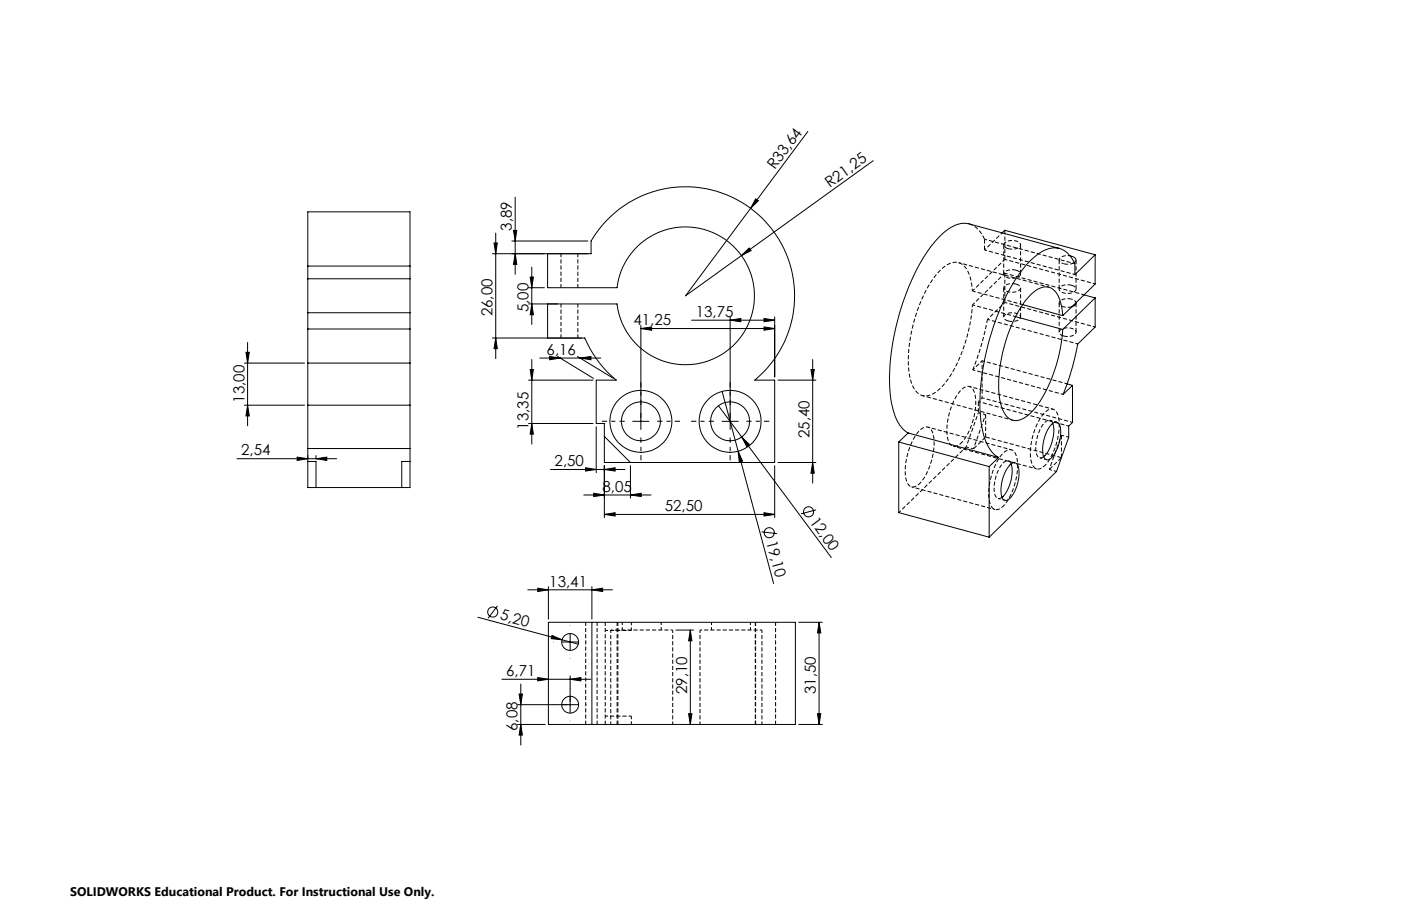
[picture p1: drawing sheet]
<svg xmlns="http://www.w3.org/2000/svg" width="432mm" height="279mm" viewBox="0 0 432 279" stroke-linecap="round" stroke-linejoin="round" font-family="sans-serif">
<g fill="none" stroke="#000" stroke-width=".31" stroke-dasharray="1.3 .6" stroke-linecap="butt">
<path d="M298.7 69a7.7 7.7 0 0 1 4.7 4.8M310.7 76.7a3.3 3.3 0 0 0 3.8-1.1 2.37 2.37 0 0 0-2.9-1.4 1.85 1.85 0 0 0-2.2 1.6l.6 .6 .7 .3M310.7 99a1.14 1.14 0 0 1-1.1-.6 1.14 1.14 0 0 1 .1-1.3 3.6 3.6 0 0 1 4.8 .6 2.31 2.31 0 0 1-2.9 1.4l-.9-.1M313.2 87.6a1.14 1.14 0 0 1 1.1 .6 1.14 1.14 0 0 1-.1 1.3 3.6 3.6 0 0 1-4.8-.6 2.31 2.31 0 0 1 2.9-1.4l.9 .1M313.2 83.3a1.14 1.14 0 0 1 1.1 .6 1.14 1.14 0 0 1-.1 1.3 3.6 3.6 0 0 1-4.8-.6 2.31 2.31 0 0 1 2.9-1.4l.9 .1M330.3 88a1.14 1.14 0 0 1 1.1 .5 1.14 1.14 0 0 1-.1 1.3 3.6 3.6 0 0 1-4.8-.5 2.31 2.31 0 0 1 2.9-1.5l.9 .2M330.3 94.6a3.4 3.4 0 0 1-3.8-1 2.31 2.31 0 0 1 2.9-1.5l.9 .2M327.8 103.6a1.14 1.14 0 0 1-1.1-.6 1.14 1.14 0 0 1 .1-1.2 3.6 3.6 0 0 1 4.8 .5 2.31 2.31 0 0 1-2.9 1.5l-.9-.2M303.8 134.8l23.3 6.3M303.8 134.8v-6.9M308.8 153.4a1.43 1.43 0 0 1-1.6 .1 1.43 1.43 0 0 1-.7-1.5 11.4 11.4 0 0 1 3.3-9.7 1.21 1.21 0 0 1 1.8 .8M321.7 140.8a1.43 1.43 0 0 1-1.7 .2 1.43 1.43 0 0 1-.7-1.5 11.4 11.4 0 0 1 3.4-9.7 1.21 1.21 0 0 1 1.8 .7"/>
<path d="M327.1 141.1v-6.9"/>
</g>
<g fill="none" stroke="#000" stroke-width=".31" stroke-dasharray="1.3 .6" stroke-dashoffset=".5" stroke-linecap="butt">
<path d="M303.4 73.8l27.9 7.5M323.3 88.6l-27.9-7.6M331.3 84.7l-27.9-7.6M337.6 87.6l-27.9-7.6M302.7 111.3l-2.9 2.8M332.2 106.1l-27.9-7.6M337.6 100.8l-27.9-7.5M284.3 122l27.9 7.6M325.7 130.2l-2.1-.6M327.7 121.6l-27.9-7.5M329.4 131.4l-27.9-7.6M330.6 130.3l-27.9-7.6"/>
<path d="M307.6 153.7l2.1 .6M312.9 142.7l-2.1-.6M320.4 141.2l2.2 .6"/>
</g>
<path d="M315.2 93.9l-15.5-4.2" fill="none" stroke="#000" stroke-width=".31" stroke-dasharray="1.3 .6" stroke-dashoffset=".2" stroke-linecap="butt"/>
<g fill="none" stroke="#000" stroke-width=".31" stroke-dasharray="1.3 .6" stroke-dashoffset=".4" stroke-linecap="butt">
<path d="M313 97.6l-13.3-3.6M334.1 90.9l-24.4-6.6M302.7 111.3l26.2 7.1M297.8 137.8l-20.8 20.3M300 138.4l-2.2-.6M303.8 127.9l-2.3-.6M327.1 134.2l2.3 .6M323.4 144.8l2.2 .6M188.2 194.3v29.1M191.8 191.9v2.4M194.6 194.4h-8.1M203.8 194.3v-2.4"/>
<path d="M215.7 194.3v29.1M219.3 191.9v2.4M231.3 194.3v-2.4M194.6 220.8h-8.1M207.3 223.4v-29.1M234.8 223.4v-29.1"/>
</g>
<g fill="none" stroke="#000" stroke-width=".31" stroke-dasharray="1.3 .6" stroke-dashoffset=".6" stroke-linecap="butt">
<path d="M329.8 78.9a2.91 2.91 0 0 0-3.3 1.3l.3 .6 1 .5M299.7 94a45.7 45.7 0 0 1-8.9 24.7 7.3 7.3 0 0 1-6.4 3.3 6.1 6.1 0 0 1-3.8-4.9 42.1 42.1 0 0 1 3.3-24.3 23.6 23.6 0 0 1 8.1-11.2 4.1 4.1 0 0 1 6.3 2.1l.8 2.3 .6 3.7M293.8 137.6l25.7 7M296.3 136.6a2.23 2.23 0 0 1-2.5 1 2.23 2.23 0 0 1-1.7-2.2 19.1 19.1 0 0 1 4.6-15.6 2.04 2.04 0 0 1 2.1-.6 2.04 2.04 0 0 1 1.5 1.7 19.1 19.1 0 0 1-4 15.7M302.7 122.7v-11.4M311.7 138.7l-25.7-7M324.5 126.2l-25.7-7M280.9 150.1l25.8 7M283.4 149.1a2.23 2.23 0 0 1-2.5 1 2.23 2.23 0 0 1-1.6-2.2 19.1 19.1 0 0 1 4.6-15.5 2.04 2.04 0 0 1 2.1-.7 2.04 2.04 0 0 1 1.4 1.7 19.1 19.1 0 0 1-4 15.7M309.2 156.1a2.23 2.23 0 0 1-2.5 1 2.23 2.23 0 0 1-1.7-2.2 19.1 19.1 0 0 1 4.6-15.5 2.04 2.04 0 0 1 2.1-.7 2.04 2.04 0 0 1 1.5 1.7 19.1 19.1 0 0 1-4 15.7M322 143.6a2.23 2.23 0 0 1-2.5 1 2.23 2.23 0 0 1-1.6-2.2 19.1 19.1 0 0 1 4.5-15.6 2.04 2.04 0 0 1 2.1-.6 2.04 2.04 0 0 1 1.5 1.7 19.1 19.1 0 0 1-4 15.7M207.3 194.3h-19.1"/>
<path d="M234.8 194.3h-19.1"/>
</g>
<g fill="none" stroke="#000" stroke-width=".31" stroke-dasharray="1.3 .6" stroke-dashoffset="-.1" stroke-linecap="butt">
<path d="M303.4 73.8v3.3M309.4 75.5v9M309.7 71v9M309.4 88.8v9M309.7 84.3v9M314.6 84.5v-9M314.6 97.8v-9M326.5 80.2v9M326.5 93.4v9M327.8 81.3a4.4 4.4 0 0 0 3.3-.3M331.7 89.2v-9M331.7 102.4v-9"/>
<path d="M301.5 127.3v-3.5M303.8 134.8l-3.8 3.6M327.1 141.1l-3.7 3.7"/>
</g>
<path d="M299.7 89.7l10-9.7M299.7 94l10-9.7M194.6 194.4v-2.5M194.6 220.8v2.6" fill="none" stroke="#000" stroke-width=".31" stroke-dasharray="1.3 .6" stroke-dashoffset=".3" stroke-linecap="butt"/>
<path d="M303.4 77.1l5.5-5.3M304.3 98.5l5.4-5.2M297.8 137.8l3.7-10.5M300 138.4l3.8-10.5M323.4 144.8l3.7-10.6" fill="none" stroke="#000" stroke-width=".31" stroke-dasharray="1.3 .6" stroke-dashoffset=".7" stroke-linecap="butt"/>
<path d="M330.3 92.3l1 .4 .3 .6" fill="none" stroke="#000" stroke-width=".31" stroke-dasharray="1.3 .6" stroke-dashoffset=".9" stroke-linecap="butt"/>
<g fill="none" stroke="#000" stroke-width=".31" stroke-dasharray="1.3 .6" stroke-dashoffset=".1" stroke-linecap="butt">
<path d="M172.9 78.2v10.5M172.9 93.7v10.5M178.1 88.7v-10.5M304.3 98.5a82.9 82.9 0 0 1-4.5 15.6M178.1 104.2v-10.5M180.5 191.9v31.5M186.5 191.9v31.5M190.2 191.9v31.5M190.4 191.9v31.5M232.9 191.9v31.5M184 223.4v-31.5M232.8 223.4v-31.5"/>
<path d="M239 223.4v-31.5"/>
</g>
<path d="M301.5 123.8l1.2-1.1" fill="none" stroke="#000" stroke-width=".31" stroke-dasharray="1.3 .6" stroke-dashoffset=".8" stroke-linecap="butt"/>
<g fill="none" stroke="#000" stroke-width=".31">
<path d="M249 40.5l-37.7 50.7 57.8-41.6M151.8 78.2h30.4v-3.9a33.6 33.6 0 0 1 50.8-8.7 33.6 33.6 0 0 1-.4 51.6h6.2v25.4h-52.5v-12h-2.5v-13.4h6.1a34.1 34.1 0 0 1-9.7-13h-28.4M152.3 74.9h1l-.5 3.3zM152.8 71.9v38.7M157.8 74.3h23.4M158.3 71h1l-.5 3.3zM158.8 78.2l.5 3.3h-1zM158.8 60.8v23.8M168.8 78.2v10.5h21.4a21.2 21.2 0 0 1 32.4-15.4 21.2 21.2 0 0 1 0 35.9 21.2 21.2 0 0 1-32.4-15.5h-27.3M228.5 78.8l2.4-2.3 .6 .8zM232.9 61.3l.9 .6-2.4 2.3zM308.9 71.8l.8-.8 27.8 7.6"/>
<path d="M326.5 76.6l-27.8-7.6a9.4 9.4 0 0 0-8.7 3.5 54.3 54.3 0 0 0-12.2 22.4 65 65 0 0 0-3 29.6 12.5 12.5 0 0 0 5.1 9M329.8 78.9a1.58 1.58 0 0 1 1.7 1.6l-.4 .5M337.5 78.6l-6.2 6.1a6.6 6.6 0 0 0-1.8-6.2 6.5 6.5 0 0 0-9.3-.3 39.6 39.6 0 0 0-11.8 16.6 74.8 74.8 0 0 0-6.1 34.8 16.6 16.6 0 0 0 4.3 10.7l1.2 .8M337.5 78.6v9l-9.9 9.7M94.9 82.1v-16.8h31.5v16.8M94.9 96.4v5.1M94.9 96.4h31.5M94.9 86h31.5M94.9 82.1v14.3M94.9 82.1h31.5M126.4 96.4v5.1M126.4 82.1v14.3"/>
<path d="M162.9 88.7h4.9M163.4 85.4h1l-.5 3.3zM163.9 93.7l.5 3.3h-1zM163.9 82.4v17.7M168.8 93.7v10.5M213.1 98.7h25.7M225 98.7l3.3-.5v1zM225 97.7v34.7M235.5 98.2l3.3 .5-3.3 .5zM238.8 97.7v18.5M313 97.6l14.6 4M315.2 93.9l12.4 3.4"/>
<path d="M327.6 97.3a10.6 10.6 0 0 0-3.4-8.3 4.6 4.6 0 0 0-5.5 1 33.4 33.4 0 0 0-9.1 16.4 37.5 37.5 0 0 0-1.1 18.3 5.7 5.7 0 0 0 4.3 5 7.7 7.7 0 0 0 5.9-3.4 46.3 46.3 0 0 0 8.9-24.7M331.6 93.3l-.1 .6-1.2 .7M334.1 90.9l3.4 1M337.5 91.9v9l-5.3 5.2a79.6 79.6 0 0 1-4.5 15.5l2.9-2.7M337.5 91.9l-9.9 9.7M75.3 112h18.6M75.8 108.7h1l-.5 3.3zM76.3 105.6v25.7M94.9 112v13M94.9 101.5v10.5M94.9 101.5h31.5M94.9 112h31.5"/>
<path d="M126.4 112v13M126.4 101.5v10.5M152.8 104.2l.5 3.3h-1zM162.9 117.2h19.9M163.4 113.9h1l-.5 3.3zM163.9 110.9v26M166.3 110.4h18.9M169.4 109.9l3.3 .5-3.3 .5zM171.8 109.9l11.1 6.8M178 109.9l11.1 6.8M178.8 110.4l3.3-.5v1zM197.5 101.3l3.3-.5v1z"/>
<path d="M197.5 100.3v32.1M197.5 101.3h41.3M235.5 100.8l3.3 .5-3.3 .5zM239.8 117.2h11.7M249.9 113.9h1.1l-.5 3.3zM250.5 110.9v38.1M328.9 118.4l1.7 .5M330.6 118.9v11.4l-1.2 1.1v3.5l-3.8 10.5-20.7 20.3M75.3 125h18.6M76.3 125l.5 3.3h-1zM94.9 125v25.4h31.5v-25.4M94.9 125h31.5"/>
<path d="M94.9 138.3h31.5M162.9 130.6h19.9M163.9 130.6l.5 3.3h-1zM183.8 131.6v14.2M186.3 134.6l8 8M195 129.9h5M221.4 125.1l34.8 46.8M222.5 129.9h5M222.6 120.7l15.8 59.3M227.5 139.2l1.3 3-.9 .3zM228.6 134.8l2.4 2.3-.8 .6zM277 136.3v21.8l27.9 7.6"/>
<path d="M277 136.3l27.9 7.6M279.9 133.5l27.9 7.6M279.9 133.5l-2.9 2.8M324.1 130.8a1.46 1.46 0 0 1 1.8-.5 1.46 1.46 0 0 1 .9 1.6 11.3 11.3 0 0 1-3.3 9.7 1.43 1.43 0 0 1-2-1.5 12.3 12.3 0 0 1 2.6-9.3zM324.4 130.6a11.7 11.7 0 0 1-2.7 10.3M73.1 141.5h30.7M91.6 141l3.3 .5-3.3 .5zM94.9 142.3h2.5v8.1M97.4 141.5l3.3-.5v1zM97.4 140.5v.8M126.4 142.3h-2.6v8.1M169.7 144.8h22.9"/>
<path d="M179.9 152.6h20.8M180.5 144.3l3.3 .5-3.3 .5zM183 152.1l3.3 .5-3.3 .5zM186.3 158.6l3.3-.5v1zM186.3 144.8l3.3-.5v1zM186.3 143.6v16M186.3 158.6h52.5M194.3 152.6l3.3-.5v1zM194.3 143.6v10M235.5 158.1l3.3 .5-3.3 .5zM238.8 143.6v16M239.8 142.6h11.7"/>
<path d="M250.5 142.6l.5 3.3h-1.1zM251.5 157.2l-4.6 1.3M304.9 143.9v21.8M307.8 141.1l-2.9 2.8M311.3 143.4a1.47 1.47 0 0 1 1.8-.6 1.47 1.47 0 0 1 .9 1.6 11.4 11.4 0 0 1-3.3 9.8 1.45 1.45 0 0 1-2.1-1.6 12.3 12.3 0 0 1 2.7-9.2zM311.6 143.1a11.8 11.8 0 0 1-2.8 10.3M234.7 164l4.8 .6M147.3 190.4l25.9 6.9M153.3 186.8l-2.9 3.9M162.7 181.9h26.1M165.7 181.4l3.3 .5-3.3 .5zM169 180.9v10"/>
<path d="M170.1 196l3.1 1.3-3.3-.3zM173.2 198h5M173.2 197.3l5 1.3M175.7 195.5v5M182.4 191.9h62.7v31.5h-62.7M182.4 181.9l3.3-.5v1zM182.4 180.9v10M182.4 191.9v31.5M182.4 191.9h-13.4v31.5h13.4M208.3 194.3h5.4M212.8 194.3l.5 3.3h-1.1zM212.8 194.3v29.1"/>
<path d="M246.2 191.9h7.3M252.4 191.9l.6 3.3h-1zM252.4 191.9v31.5M154.7 209.5h27.4M159.5 217.3h18.7M160 214h1l-.5 3.3zM160.5 211v18.8M165.7 209l3.3 .5-3.3 .5zM175.7 209.5l3.3-.5v1zM175.7 208.5v11.3M159.5 223.4h8.5M160.5 223.4l.5 3.3h-1z"/>
<path d="M212.2 220.1h1.1l-.5 3.3zM246.2 223.4h7.3M252 220.1h1l-.6 3.3z"/>
<circle cx="197.5" cy="129.9" r="6"/>
<circle cx="197.5" cy="129.9" r="9.5"/>
<circle cx="225" cy="129.9" r="6"/>
<circle cx="225" cy="129.9" r="9.6"/>
<circle cx="249.2" cy="157.8" r="1.56"/>
<circle cx="237.1" cy="164.3" r="1.55"/>
<circle cx="151.9" cy="188.7" r="1.57"/>
<circle cx="175.7" cy="198" r="2.6"/>
<circle cx="175.7" cy="217.3" r="2.6"/>
</g>
<path d="M170.7 198h-.1M175.7 193v-.1M180.7 198h.1M170.7 217.3h-.1M175.7 212.3v-.1M175.7 203v.1M180.7 217.3h.1M175.7 222.3v.1" fill="none" stroke="#000" stroke-width=".31" stroke-dasharray="15.2 1.3 1.3 1.3" stroke-linecap="butt"/>
<path d="M192.5 129.9h-7M197.5 124.9v-7M197.5 134.9v7.1M202.5 129.9h7.1M220 129.9h-7M225 124.9v-7M225 134.9v7.1M230 129.9h7.1" fill="none" stroke="#000" stroke-width=".31" stroke-dasharray="15.2 1.3 1.3 1.3" stroke-dashoffset="13.6" stroke-linecap="butt"/>
<g fill="#000">
<path d="M228.5 78.8l2.4-2.3 .6 .8zM232.9 61.3l.9 .6-2.4 2.3zM227.5 139.2l1.3 3-.9 .3zM228.6 134.8l2.4 2.3-.8 .6zM170.1 196l3.1 1.3-3.3-.3z"/>
<path d="M163.4 85.4h1l-.5 3.3zM163.9 93.7l.5 3.3h-1zM158.3 71h1l-.5 3.3zM158.8 78.2l.5 3.3h-1zM160 214h1l-.5 3.3zM160.5 223.4l.5 3.3h-1z"/>
<path d="M225 98.7l3.3-.5v1zM235.5 98.2l3.3 .5-3.3 .5zM197.5 101.3l3.3-.5v1zM235.5 100.8l3.3 .5-3.3 .5z"/>
<path d="M152.8 104.2l.5 3.3h-1zM152.3 74.9h1l-.5 3.3zM250.5 142.6l.5 3.3h-1.1zM249.9 113.9h1.1l-.5 3.3zM163.9 130.6l.5 3.3h-1zM163.4 113.9h1l-.5 3.3zM76.3 125l.5 3.3h-1zM75.8 108.7h1l-.5 3.3zM212.2 220.1h1.1l-.5 3.3zM212.8 194.3l.5 3.3h-1.1zM252 220.1h1l-.6 3.3zM252.4 191.9l.6 3.3h-1z"/>
<path d="M169.4 109.9l3.3 .5-3.3 .5zM178.8 110.4l3.3-.5v1z"/>
<path d="M97.4 141.5l3.3-.5v1zM91.6 141l3.3 .5-3.3 .5zM182.4 181.9l3.3-.5v1zM165.7 181.4l3.3 .5-3.3 .5zM175.7 209.5l3.3-.5v1zM165.7 209l3.3 .5-3.3 .5z"/>
<path d="M186.3 158.6l3.3-.5v1zM235.5 158.1l3.3 .5-3.3 .5z"/>
<path d="M186.3 144.8l3.3-.5v1zM180.5 144.3l3.3 .5-3.3 .5z"/>
<path d="M194.3 152.6l3.3-.5v1zM183 152.1l3.3 .5-3.3 .5z"/>
</g>
<g font-size="4.7">
<text x="238.8" y="52.6" transform="rotate(-53 238.8 52.6)">R33,64</text>
<text x="255.8" y="58" transform="rotate(-36 255.8 58)">R21,25</text>
<text x="157.8" y="71.1" transform="rotate(-90 157.8 71.1)">3,89</text>
<text x="151.8" y="97.6" transform="rotate(-90 151.8 97.6)">26,00</text>
<text x="162.9" y="96.3" transform="rotate(-90 162.9 96.3)">5,00</text>
<text x="195.3" y="100.3">41,25</text>
<text x="214.4" y="97.7">13,75</text>
<text x="168.5" y="109.4">6,16</text>
<text x="75.3" y="124.2" transform="rotate(-90 75.3 124.2)">13,00</text>
<text x="162.9" y="132.5" transform="rotate(-90 162.9 132.5)">13,35</text>
<text x="249.5" y="135.1" transform="rotate(-90 249.5 135.1)">25,40</text>
<text x="74.4" y="140.4">2,54</text>
<text x="171" y="143.7">2,50</text>
<text x="185.7" y="151.6">8,05</text>
<text x="204.9" y="157.6">52,50</text>
<text x="249.4" y="160.9" transform="rotate(53 249.4 160.9)">12,00</text>
<text x="236.1" y="167.2" transform="rotate(75 236.1 167.2)">19,10</text>
<text x="169.3" y="180.9">13,41</text>
<text x="153.9" y="191" transform="rotate(15 153.9 191)">5,20</text>
<text x="156" y="208.4">6,71</text>
<text x="211.8" y="214" transform="rotate(-90 211.8 214)">29,10</text>
<text x="251.5" y="214" transform="rotate(-90 251.5 214)">31,50</text>
<text x="159.5" y="225.4" transform="rotate(-90 159.5 225.4)">6,08</text>
</g>
<text font-size="3.8" x="21.6" y="276.3">SOLIDWORKS Educational Product. For Instructional Use Only.</text>
</svg>
